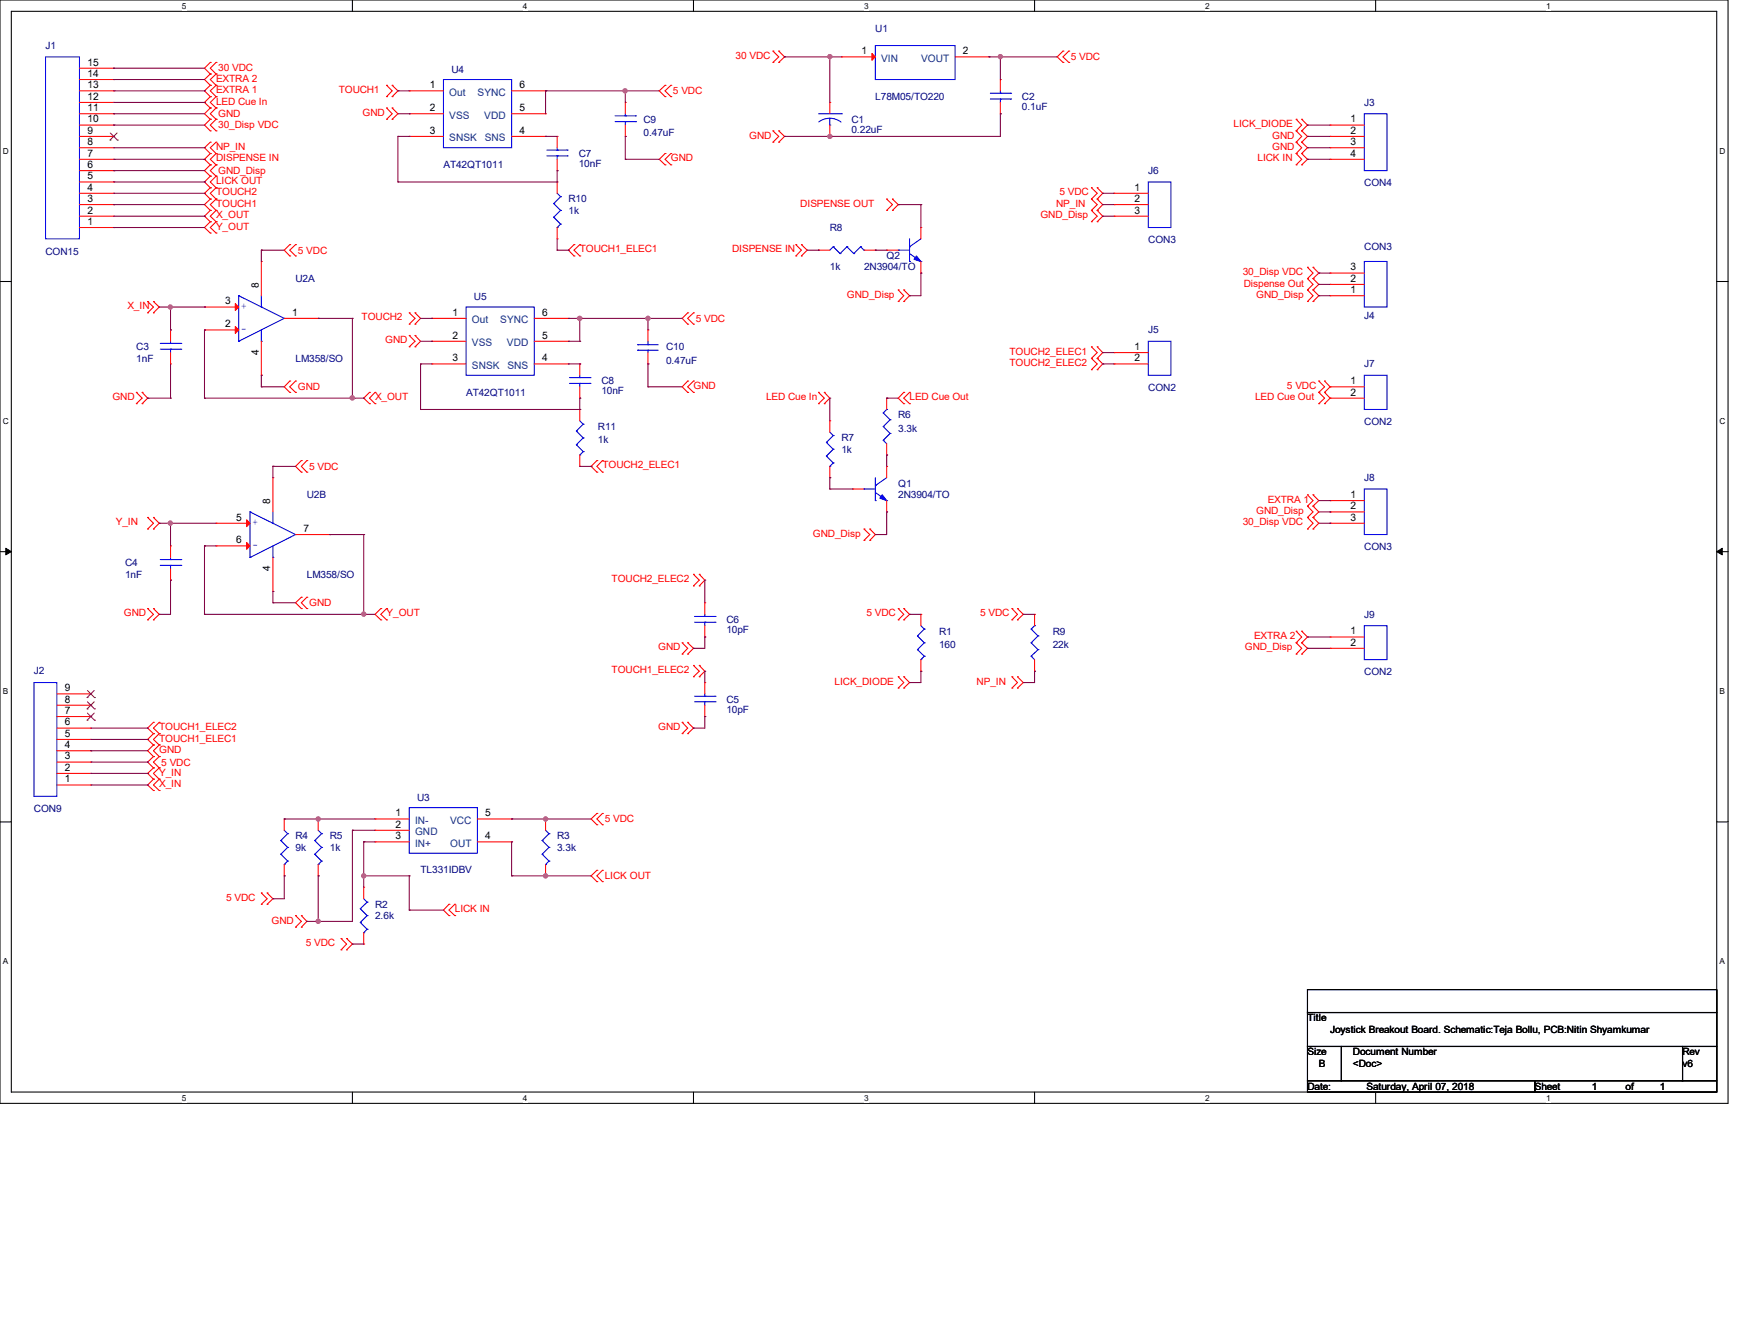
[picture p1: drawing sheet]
<svg xmlns="http://www.w3.org/2000/svg" width="279mm" height="216mm" viewBox="0 0 279 216" stroke-linecap="round" stroke-linejoin="round" font-family="sans-serif">
<path d="M0 0h278v177.4h-278zM1.8 1.8h274.3v173.8h-274.3z" fill="none" stroke="#000" stroke-width=".17"/>
<g fill="#fff">
<path d="M29.3 .2h.7v1.5h-.7z"/>
<path d="M29.3 175.8h.7v1.4h-.7z"/>
</g>
<path d="M56.7 0v1.8M56.7 175.6v1.8" fill="none" stroke="#000" stroke-width=".17"/>
<g fill="#fff">
<path d="M84.1 .2h.7v1.5h-.7z"/>
<path d="M84.1 175.8h.7v1.4h-.7z"/>
</g>
<path d="M111.5 0v1.8M111.5 175.6v1.8" fill="none" stroke="#000" stroke-width=".17"/>
<g fill="#fff">
<path d="M139 .2h.7v1.5h-.7z"/>
<path d="M139 175.8h.7v1.4h-.7z"/>
</g>
<path d="M166.4 0v1.8M166.4 175.6v1.8" fill="none" stroke="#000" stroke-width=".17"/>
<g fill="#fff">
<path d="M193.8 .2h.8v1.5h-.8z"/>
<path d="M193.8 175.8h.8v1.4h-.8z"/>
</g>
<path d="M221.3 0v1.8M221.3 175.6v1.8" fill="none" stroke="#000" stroke-width=".17"/>
<g fill="#fff">
<path d="M248.7 .2h.7v1.5h-.7z"/>
<path d="M248.7 175.8h.7v1.4h-.7z"/>
<path d="M.5 23.5h.9v1.5h-.9z"/>
<path d="M276.6 23.5h.9v1.5h-.9z"/>
<path d="M.5 67h.9v1.5h-.9z"/>
<path d="M276.6 67h.9v1.5h-.9z"/>
</g>
<path d="M0 45.3h1.8M276.1 45.3h1.9" fill="none" stroke="#000" stroke-width=".17"/>
<g fill="#fff">
<path d="M.5 110.4h.8v1.5h-.8z"/>
<path d="M276.6 110.4h.9v1.5h-.9z"/>
</g>
<path d="M0 88.7h1.8M276.1 88.7h1.9" fill="none" stroke="#000" stroke-width=".17"/>
<path d="M.9 88.1l.9 .6-.9 .5zM276.1 88.7l.9-.6v1.1z" fill="#000" stroke="#000" stroke-width=".16"/>
<g fill="#fff">
<path d="M.5 153.8h.8v1.5h-.8z"/>
<path d="M276.6 153.8h.9v1.5h-.9z"/>
</g>
<path d="M0 132.1h1.8M276.1 132.1h1.9M210.3 159.1h65.8v3.7h-65.8zM210.3 162.8h65.8v5.4h-65.8zM210.3 168.2h5.5v5.5h-5.5zM210.3 173.7h36.6v1.9h-36.6zM215.8 168.2h54.8v5.5h-54.8zM246.9 173.7h29.2v1.9h-29.2zM270.6 168.2h5.5v5.5h-5.5z" fill="none" stroke="#000" stroke-width=".17"/>
<g fill="none" stroke="#f00" stroke-width=".17">
<path d="M12.8 18.3h5.5M12.8 16.5h5.5M12.8 14.6h5.5M12.8 12.8h5.5M12.8 11h5.5M18.3 18.3h.1M18.3 16.5h.1M18.3 14.6h.1M18.3 12.8h.1M18.3 11h.1M33.8 10h.1M33.8 11.9h.1"/>
<path d="M33.8 19.2h.1M33.8 17.4h.1M33.8 15.5h.1M33.8 13.7h.1M33.8 10l-.9 1 .9 .9M33.8 19.2l-.9 .9 .9 .9M33.8 17.4l-.9 .9 .9 .9M33.8 15.5l-.9 1 .9 .9M33.8 13.7l-.9 .9 .9 .9M33.8 11.9l-.9 .9 .9 .9M34.8 11.9h.1M34.8 10h.1"/>
<path d="M34.8 19.2h.1M34.8 17.4h.1M34.8 15.5h.1M34.8 13.7h.1M34.8 10l-1 1 1 .9M34.8 19.2l-1 .9 1 .9M34.8 17.4l-1 .9 1 .9M34.8 15.5l-1 1 1 .9M34.8 13.7l-1 .9 1 .9M34.8 11.9l-1 .9 1 .9M62.2 17.4h.1M62.2 19.2h.1"/>
<path d="M62.2 13.7h.1M62.2 15.5h.1M62.2 17.4l.9 .9-.9 .9M62.2 13.7l.9 .9-.9 .9M63.1 19.2h.1M63.1 17.4h.1M63.1 15.5h.1M63.1 13.7h.1M63.1 17.4l.9 .9-.9 .9M63.1 13.7l.9 .9-.9 .9M65.8 14.6h.1M65.8 18.3h.1"/>
<path d="M65.8 18.3h5.5M65.8 14.6h5.5M82.3 18.3h5.5M82.3 14.6h5.5M87.8 18.3h.1M87.8 14.6h.1M100.6 16.5h.1M100.6 16.5v1.8M107 13.7h.1M107 15.5h.1M107 13.7l-1 .9 1 .9M107.9 15.5h.1"/>
<path d="M107.9 13.7h.1M107.9 13.7l-.9 .9 .9 .9M124.3 8.2h.1M124.3 10h.1M124.3 8.2l1 .9-1 .9M125.3 10h.1M125.3 8.2h.1M125.3 8.2l.9 .9-.9 .9M133.5 16.5h.1M133.5 16.5v1.8M135.3 9.1h.1M135.3 9.1h5.5"/>
<path d="M153.6 9.1h5.5M159.1 9.1h.1M160.9 12.8h.1M160.9 18.3h.1M160.9 12.8v1.8M160.9 16.5v1.8M171 8.2h.1M171 10h.1M171 8.2l-.9 .9 .9 .9M171.9 10h.1M171.9 8.2h.1M171.9 8.2l-.9 .9 .9 .9"/>
<path d="M208.5 19.2h.1M208.5 19.2l.9 .9-.9 .9M209.4 19.2h.1M209.4 19.2l.9 .9-.9 .9M12.8 20.1h5.5M12.8 21.9h5.5M12.8 23.7h5.5M12.8 25.6h5.5M12.8 36.6h5.5M12.8 34.8h5.5M12.8 32.9h5.5M12.8 31.1h5.5"/>
<path d="M12.8 29.3h5.5M12.8 27.4h5.5M18.3 36.6h.1M18.3 34.8h.1M18.3 32.9h.1M18.3 31.1h.1M18.3 29.3h.1M18.3 27.4h.1M18.3 25.6h.1M18.3 23.7h.1M18.3 21.9h.1M18.3 20.1h.1"/>
<path d="M33.8 21h.1M33.8 26.5h.1M33.8 28.3h.1M33.8 33.8h.1M33.8 35.6h.1M33.8 37.5h.1M33.8 32h.1M33.8 30.2h.1M33.8 22.9h.1M33.8 24.7h.1M33.8 26.5l-.9 .9 .9 .9M33.8 33.8l-.9 1 .9 .8"/>
<path d="M33.8 35.6l-.9 1 .9 .9M33.8 32l-.9 .9 .9 .9M33.8 30.2l-.9 .9 .9 .9M33.8 22.9l-.9 .8 .9 1M33.8 28.3l-.9 1 .9 .9M33.8 24.7l-.9 .9 .9 .9M34.8 21h.1M34.8 28.3h.1M34.8 26.5h.1M34.8 35.6h.1M34.8 33.8h.1M34.8 37.5h.1"/>
<path d="M34.8 32h.1M34.8 30.2h.1M34.8 24.7h.1M34.8 22.9h.1M34.8 26.5l-1 .9 1 .9M34.8 33.8l-1 1 1 .8M34.8 35.6l-1 1 1 .9M34.8 32l-1 .9 1 .9M34.8 30.2l-1 .9 1 .9M34.8 22.9l-1 .8 1 1M34.8 28.3l-1 1 1 .9M34.8 24.7l-1 .9 1 .9"/>
<path d="M46.6 39.3h.1M46.6 39.3l-.9 .9 .9 .9M47.5 39.3h.1M47.5 39.3l-.9 .9 .9 .9M65.8 21.9h.1M65.8 21.9h5.5M82.3 21.9h5.5M87.8 21.9h.1M89.6 29.3h.1M89.6 38.4h.1M89.6 21.9h.1M89.6 27.4h.1"/>
<path d="M89.6 21.9v1.8M89.6 25.6v1.8M89.6 29.3v1.8M89.6 36.6v1.8M92.3 39.3h.1M92.3 39.3l-.9 .9 .9 .9M93.3 39.3h.1M93.3 39.3l-1 .9 1 .9M100.6 21.9h.1M100.6 20.1v1.8M107 24.7h.1M107 26.5h.1"/>
<path d="M107 24.7l-1 .9 1 .9M107.9 26.5h.1M107.9 24.7h.1M107.9 24.7l-.9 .9 .9 .9M124.3 21h.1M124.3 22.9h.1M124.3 21l1 .9-1 1M125.3 22.9h.1M125.3 21h.1M125.3 21l.9 .9-.9 1M128 39.3h.1M128 39.3l.9 .9-.9 .9"/>
<path d="M128.9 39.3h.1M128.9 39.3l.9 .9-.9 .9M133.5 21.9h.1M133.5 20.1v1.8M142.6 32h.1M142.6 33.8h.1M142.6 32l1 .9-1 .9M143.6 33.8h.1M143.6 32h.1M143.6 32l.9 .9-.9 .9M148.1 36.6h.1M148.1 36.6v1.8"/>
<path d="M175.6 30.2h.1M175.6 32h.1M175.6 33.8h.1M175.6 35.6h.1M175.6 32l.9 .9-.9 .9M175.6 30.2l.9 .9-.9 .9M175.6 33.8l.9 1-.9 .8M176.5 32h.1M176.5 30.2h.1M176.5 33.8h.1M176.5 35.6h.1M176.5 30.2l.9 .9-.9 .9"/>
<path d="M176.5 32l.9 .9-.9 .9M176.5 33.8l.9 1-.9 .8M179.2 31.1h.1M179.2 32.9h.1M179.2 34.8h.1M179.2 34.8h5.5M179.2 32.9h5.5M179.2 31.1h5.5M208.5 21h.1M208.5 22.9h.1M208.5 24.7h.1M208.5 26.5h.1"/>
<path d="M208.5 21l.9 .9-.9 1M208.5 22.9l.9 .8-.9 1M208.5 24.7l.9 .9-.9 .9M209.4 21h.1M209.4 22.9h.1M209.4 24.7h.1M209.4 26.5h.1M209.4 21l.9 .9-.9 1M209.4 22.9l.9 .8-.9 1M209.4 24.7l.9 .9-.9 .9M214 20.1h.1M214 21.9h.1"/>
<path d="M214 23.7h.1M214 25.6h.1M214 20.1h5.5M214 21.9h5.5M214 23.7h5.5M214 25.6h5.5M23.7 48.5h.1M23.7 50.3h.1M23.7 48.5l1 .9-1 .9M24.7 50.3h.1M24.7 48.5h.1M24.7 48.5l.9 .9-.9 .9"/>
<path d="M27.4 53h.1M27.4 58.5h.1M27.4 53v1.9M27.4 56.7v1.8M32.9 49.4h.1M32.9 53h.1M32.9 49.4h5.5M32.9 53h5.5M42 42h.1M42 42v5.5M42 54.9v5.4M45.7 51.2h5.5"/>
<path d="M46.6 41.1h.1M47.5 41.1h.1M51.2 51.2h.1M65.8 53.9h.1M65.8 55.8h.1M65.8 50.3h.1M65.8 52.1h.1M65.8 53.9l1 1-1 .9M65.8 50.3l1 .9-1 .9M66.8 55.8h.1M66.8 53.9h.1M66.8 52.1h.1"/>
<path d="M66.8 50.3h.1M66.8 53.9l.8 1-.8 .9M66.8 50.3l.8 .9-.8 .9M69.5 51.2h.1M69.5 54.9h.1M69.5 58.5h.1M69.5 51.2h5.5M69.5 54.9h5.5M69.5 58.5h5.5M85.9 51.2h5.5M85.9 54.9h5.5M85.9 58.5h5.5"/>
<path d="M91.4 58.5h.1M91.4 54.9h.1M91.4 51.2h.1M92.3 41.1h.1M93.3 41.1h.1M93.3 58.5h.1M93.3 58.5v1.8M104.2 58.5h.1M104.2 53h.1M104.2 53v1.9M104.2 56.7v1.8M110.6 50.3h.1"/>
<path d="M110.6 52.1h.1M110.6 50.3l-.9 .9 .9 .9M111.5 52.1h.1M111.5 50.3h.1M111.5 50.3l-.9 .9 .9 .9M128 41.1h.1M128.9 41.1h.1M131.7 40.2h.1M131.7 40.2h1.8M139 40.2h1.8M140.8 40.2h.1M142.6 40.2h.1"/>
<path d="M142.6 40.2h1.9M144.5 46.6h.1M144.5 48.5h.1M144.5 46.6l.9 .9-.9 1M145.4 48.5h.1M145.4 46.6h.1M145.4 46.6l.9 .9-.9 1M148.1 43.9h.1M148.1 42v1.9M175.6 55.8h.1M175.6 57.6h.1M175.6 59.4h.1"/>
<path d="M175.6 57.6l.9 .9-.9 .9M175.6 55.8l.9 .9-.9 .9M176.5 57.6h.1M176.5 55.8h.1M176.5 59.4h.1M176.5 55.8l.9 .9-.9 .9M176.5 57.6l.9 .9-.9 .9M179.2 56.7h.1M179.2 58.5h.1M179.2 58.5h5.5M179.2 56.7h5.5M210.3 43h.1"/>
<path d="M210.3 44.8h.1M210.3 46.6h.1M210.3 48.5h.1M210.3 43l.9 .9-.9 .9M210.3 44.8l.9 .9-.9 .9M210.3 46.6l.9 .9-.9 1M211.2 44.8h.1M211.2 43h.1M211.2 46.6h.1M211.2 48.5h.1M211.2 43l.9 .9-.9 .9M211.2 44.8l.9 .9-.9 .9"/>
<path d="M211.2 46.6l.9 .9-.9 1M214 47.5h.1M214 45.7h.1M214 43.9h.1M214 47.5h5.5M214 45.7h5.5M214 43.9h5.5M21.9 63.1h.1M21.9 64.9h.1M21.9 63.1l1 .9-1 .9M22.9 64.9h.1M22.9 63.1h.1"/>
<path d="M22.9 63.1l.8 .9-.8 .9M42 60.3h.1M43.9 76.8h.1M43.9 76.8v5.5M46.6 61.3h.1M46.6 63.1h.1M46.6 61.3l-.9 .9 .9 .9M47.5 63.1h.1M47.5 61.3h.1M47.5 61.3l-.9 .9 .9 .9M48.5 74h.1M48.5 75.9h.1"/>
<path d="M48.5 74l-1 1 1 .9M49.4 75.9h.1M49.4 74h.1M49.4 74l-.9 1 .9 .9M59.4 63.1h.1M59.4 64.9h.1M59.4 63.1l-.9 .9 .9 .9M60.3 64.9h.1M60.3 63.1h.1M60.3 63.1l-.9 .9 .9 .9M93.3 64h.1M93.3 65.8h.1"/>
<path d="M93.3 75h.1M93.3 62.2v1.8M93.3 65.8v1.8M93.3 73.2v1.8M96 74h.1M96 75.9h.1M96 74l-.9 1 .9 .9M96.9 75.9h.1M96.9 74h.1M96.9 74l-.9 1 .9 .9M110.6 63.1h.1M110.6 61.3h.1"/>
<path d="M110.6 61.3l-.9 .9 .9 .9M111.5 61.3h.1M111.5 63.1h.1M111.5 61.3l-.9 .9 .9 .9M131.7 63.1h.1M131.7 64.9h.1M131.7 63.1l.9 .9-.9 .9M132.6 64.9h.1M132.6 63.1h.1M132.6 63.1l.9 .9-.9 .9M133.5 67.6h.1M133.5 76.8h.1"/>
<path d="M133.5 67.6v1.9M133.5 75v1.8M137.2 78.6h.1M137.2 78.6h1.8M142.6 73.2h.1M142.6 64h.1M142.6 75h.1M142.6 64v1.8M142.6 71.3v1.9M142.6 75v1.8M145.4 63.1h.1M145.4 64.9h.1"/>
<path d="M145.4 63.1l-.9 .9 .9 .9M146.3 64.9h.1M146.3 63.1h.1M146.3 63.1l-.9 .9 .9 .9M210.3 79.5h.1M210.3 79.5l.9 1-.9 .9M211.2 79.5h.1M211.2 79.5l.9 1-.9 .9M212.1 61.3h.1M212.1 63.1h.1M212.1 64.9h.1M212.1 61.3l1 .9-1 .9"/>
<path d="M212.1 63.1l1 .9-1 .9M213.1 63.1h.1M213.1 61.3h.1M213.1 64.9h.1M213.1 61.3l.9 .9M213.1 63.1l.9 .9M214 62.2h.1M214 64h.1M214 62.2l-.9 .9M214 64l-.9 .9M214 62.2h5.5M214 64h5.5"/>
<path d="M23.7 83.2h.1M23.7 85h.1M23.7 97.8h.1M23.7 99.7h.1M23.7 83.2l1 .9-1 .9M23.7 97.8l1 1-1 .9M24.7 85h.1M24.7 83.2h.1M24.7 99.7h.1M24.7 97.8h.1M24.7 83.2l.9 .9-.9 .9M24.7 97.8l.9 1-.9 .9"/>
<path d="M27.4 87.8h.1M27.4 93.3h.1M27.4 87.8v1.8M27.4 91.4v1.9M34.8 84.1h.1M34.8 87.8h.1M34.8 84.1h5.4M34.8 87.8h5.4M43.9 95.1h.1M43.9 89.6v5.5M47.5 85.9h5.5M48.5 96h.1"/>
<path d="M48.5 97.8h.1M48.5 96l-1 .9 1 .9M49.4 97.8h.1M49.4 96h.1M49.4 96l-.9 .9 .9 .9M53 85.9h.1M61.3 97.8h.1M61.3 99.7h.1M61.3 97.8l-1 1 1 .9M62.2 99.7h.1M62.2 97.8h.1M62.2 97.8l-.9 1 .9 .9"/>
<path d="M111.5 92.3h.1M111.5 94.2h.1M111.5 92.3l1 1-1 .9M112.5 94.2h.1M112.5 92.3h.1M112.5 92.3l.9 1-.9 .9M113.4 96.9h.1M113.4 96.9v1.9M139 85h.1M139 86.9h.1M139 85l.9 .9-.9 1M139.9 86.9h.1"/>
<path d="M139.9 85h.1M139.9 85l.9 .9-.9 1M142.6 82.3h.1M142.6 80.5v1.8M144.5 97.8h.1M144.5 99.7h.1M144.5 97.8l.9 1-.9 .9M145.4 99.7h.1M145.4 97.8h.1M145.4 97.8l.9 1-.9 .9M148.1 98.8h.1M148.1 98.8v1.8"/>
<path d="M162.8 97.8h.1M162.8 99.7h.1M162.8 97.8l.9 1-.9 .9M163.7 99.7h.1M163.7 97.8h.1M163.7 97.8l.9 1-.9 .9M166.4 98.8h.1M166.4 98.8v1.8M210.3 83.2h.1M210.3 85h.1M210.3 81.4h.1M210.3 83.2l.9 .9-.9 .9"/>
<path d="M210.3 81.4l.9 .9-.9 .9M211.2 85h.1M211.2 83.2h.1M211.2 81.4h.1M211.2 83.2l.9 .9-.9 .9M211.2 81.4l.9 .9-.9 .9M214 80.5h.1M214 82.3h.1M214 84.1h.1M214 80.5h5.5M214 82.3h5.5M214 84.1h5.5"/>
<path d="M9.1 118.9h5.5M9.1 117.1h5.5M9.1 115.2h5.5M9.1 113.4h5.5M9.1 111.5h5.5M14.6 118.9h.1M14.6 117.1h.1M14.6 115.2h.1M14.6 113.4h.1M14.6 111.5h.1M24.7 119.8h.1M24.7 117.9h.1"/>
<path d="M24.7 116.1h.1M24.7 119.8l-1 .9 1 .9M24.7 117.9l-1 1 1 .9M24.7 116.1l-1 1 1 .8M25.6 119.8h.1M25.6 117.9h.1M25.6 116.1h.1M25.6 119.8l-.9 .9 .9 .9M25.6 117.9l-.9 1 .9 .9M25.6 116.1l-.9 1 .9 .8M109.7 103.3h.1M109.7 105.2h.1"/>
<path d="M109.7 116.1h.1M109.7 117.9h.1M109.7 116.1l.9 1-.9 .8M109.7 103.3l.9 .9-.9 1M110.6 105.2h.1M110.6 103.3h.1M110.6 117.9h.1M110.6 116.1h.1M110.6 103.3l.9 .9-.9 1M110.6 116.1l.9 1-.9 .8M111.5 107h.1M111.5 108.8h.1"/>
<path d="M111.5 107l1 .9-1 .9M112.5 108.8h.1M112.5 107h.1M112.5 107l.9 .9-.9 .9M113.4 102.4h.1M113.4 109.7h.1M113.4 115.2h.1M113.4 100.6v1.8M113.4 109.7v1.8M113.4 113.4v1.8M144.5 108.8h.1M144.5 110.6h.1"/>
<path d="M144.5 108.8l.9 .9-.9 .9M145.4 110.6h.1M145.4 108.8h.1M145.4 108.8l.9 .9-.9 .9M148.1 107.9h.1M148.1 106v1.9M162.8 108.8h.1M162.8 110.6h.1M162.8 108.8l.9 .9-.9 .9M163.7 110.6h.1M163.7 108.8h.1M163.7 108.8l.9 .9-.9 .9"/>
<path d="M166.4 107.9h.1M166.4 106v1.9M208.5 101.5h.1M208.5 103.3h.1M208.5 105.2h.1M208.5 101.5l.9 .9-.9 .9M208.5 103.3l.9 .9-.9 1M209.4 103.3h.1M209.4 101.5h.1M209.4 105.2h.1M209.4 101.5l.9 .9-.9 .9M209.4 103.3l.9 .9-.9 1"/>
<path d="M214 102.4h.1M214 104.2h.1M214 102.4h5.5M214 104.2h5.5M9.1 126.2h5.5M9.1 124.3h5.5M9.1 122.5h5.5M9.1 120.7h5.5M14.6 126.2h.1M14.6 124.3h.1M14.6 122.5h.1M14.6 120.7h.1"/>
<path d="M24.7 125.3h.1M24.7 127.1h.1M24.7 123.4h.1M24.7 121.6h.1M24.7 125.3l-1 .9 1 .9M24.7 123.4l-1 .9 1 1M24.7 121.6l-1 .9 1 .9M25.6 127.1h.1M25.6 125.3h.1M25.6 123.4h.1M25.6 121.6h.1M25.6 125.3l-.9 .9 .9 .9"/>
<path d="M25.6 123.4l-.9 .9 .9 1M25.6 121.6l-.9 .9 .9 .9M45.7 131.7h.1M45.7 131.7v1.8M45.7 139v1.8M51.2 131.7h.1M51.2 131.7v1.8M51.2 139v1.8M60.3 131.7h.1M60.3 133.5h.1M60.3 135.3h.1M60.3 131.7h5.5"/>
<path d="M60.3 133.5h5.5M60.3 135.3h5.5M76.8 131.7h5.5M76.8 135.3h5.5M82.3 135.3h.1M82.3 131.7h.1M87.8 131.7h.1M87.8 131.7v1.8M87.8 139v1.8M96 130.8h.1M96 132.6h.1M96 139.9h.1"/>
<path d="M96 130.8l-.9 .9 .9 .9M96 139.9l-.9 .9 .9 .9M96.9 132.6h.1M96.9 130.8h.1M96.9 139.9h.1M96.9 130.8l-.9 .9 .9 .9M96.9 139.9l-.9 .9 .9 .9M42 143.6h.1M42 145.4h.1M42 143.6l1 .9-1 .9M43 145.4h.1M43 143.6h.1"/>
<path d="M43 143.6l.9 .9-.9 .9M45.7 140.8h.1M47.5 147.2h.1M47.5 149.1h.1M47.5 147.2l1 .9-1 1M48.5 149.1h.1M48.5 147.2h.1M48.5 147.2l.9 .9-.9 1M51.2 140.8h.1M54.9 150.9h.1M54.9 152.7h.1M54.9 150.9l.9 .9-.9 .9"/>
<path d="M55.8 152.7h.1M55.8 150.9h.1M55.8 150.9l.9 .9-.9 .9M58.5 142.6h.1M58.5 151.8h.1M58.5 142.6v1.9M58.5 149.9v1.9M72.2 145.4h.1M72.2 147.2h.1M72.2 145.4l-.9 .9 .9 .9M73.2 147.2h.1M73.2 145.4h.1"/>
<path d="M73.2 145.4l-1 .9 1 .9M87.8 140.8h.1M96 141.7h.1M96.9 141.7h.1"/>
</g>
<g fill="none" stroke="#00f" stroke-width=".17">
<path d="M7.3 9.1h5.5v29.3h-5.5zM71.3 12.8h11v10.9h-11zM98.9 19.6h3.3M98.9 18.6h3.3M100.6 18.6h.1M100.6 19.6h.1M100.6 18.3v.3M100.6 19.6v.5M102.2 19.6h.1M102.2 18.6h.1M131.7 18.3h3.6M133.5 19l.7 .1 1.1 .5"/>
<path d="M133.5 19l-.8 .1-1 .5M133.5 19v1.1M135.3 18.3h.1M140.8 7.3h12.8v5.5h-12.8zM159.3 15.9h3.3M159.3 15h3.3M160.9 15h.1M160.9 15.9h.1M160.9 14.6v.4M160.9 15.9v.6M162.6 15.9h.1M162.6 15h.1"/>
<path d="M219.5 18.3h3.6v9.1h-3.6zM88 25.1h3.2M88 24.1h3.2M89.1 32.7h.1M89.1 34.9h.1M89.1 32.7l1.1 1.1M89.1 34.9l1.1 1.1M89.6 36.6h.1M89.6 24.1h.1M89.6 25.1h.1M89.6 31.1l.6 .5M89.6 23.7v.4"/>
<path d="M89.6 25.1v.5M90.2 31.6h.1M90.2 33.8h.1M90.2 36h.1M90.2 31.6l-1.1 1.1M90.2 33.8l-1.1 1.1M90.2 36l-.6 .6M91.2 25.1h.1M91.2 24.1h.1M133.5 20.1h.1M134 39.7h.1M134 39.7l-.5 .5"/>
<path d="M134 39.7l1.1 1.1M136.2 39.7h.1M136.2 39.7l-1.1 1.1M136.2 39.7l1.1 1.1M138.4 39.7h.1M138.4 39.7l-1.1 1.1M138.4 39.7l.6 .5M146.3 39.7h.1M146.3 38.4v3.6M148.1 38.4l-1.8 1.3M184.7 29.3h3.6v7.3h-3.6zM25.8 56.1h3.3"/>
<path d="M25.8 55.2h3.3M27.4 55.2h.1M27.4 56.1h.1M27.4 54.9v.3M27.4 56.1v.6M29.1 56.1h.1M29.1 55.2h.1M38.4 54.9h.1M38.4 47.5h.1M38.4 47.5l7.3 3.7M38.4 47.5v7.4M42 49.4h.1"/>
<path d="M42 54.9h.1M42 47.5v1.9M42 53v1.9M45.7 51.2h.1M45.7 51.2l-7.3 3.7M75 49.4h10.9v10.9h-10.9zM102.6 55.4h.1M102.6 56.3h.1M102.6 55.4h3.3M102.6 56.3h3.3M104.2 56.3h.1M104.2 55.4h.1"/>
<path d="M104.2 54.9v.5M104.2 56.3v.4M135.1 40.8h.1M137.3 40.8h.1M139 40.2h.1M144.5 40.2h.1M144.5 40.2h1.8M146.3 42h.1M146.3 40.8l1.8 1.2M148.1 42h.1M184.7 54.9h3.6v5.4h-3.6zM219.5 42h3.6v7.4h-3.6z"/>
<path d="M91.6 61.6h3.3M91.6 60.7h3.3M92.7 69.3h.1M92.7 71.5h.1M92.7 69.3l1.1 1.1M92.7 71.5l1.1 1.1M93.3 60.7h.1M93.3 61.6h.1M93.3 73.2h.1M93.3 60.3v.4M93.3 61.6v.6M93.3 67.6l.5 .6"/>
<path d="M93.8 68.2h.1M93.8 70.4h.1M93.8 72.6h.1M93.8 68.2l-1.1 1.1M93.8 70.4l-1.1 1.1M93.8 72.6l-.5 .6M94.9 61.6h.1M94.9 60.7h.1M132.9 71.1h.1M132.9 73.3h.1M132.9 71.1l1.1 1.1M132.9 73.3l1.1 1.1"/>
<path d="M133.5 75h.1M133.5 69.5l.5 .5M134 70h.1M134 72.2h.1M134 74.4h.1M134 74.4l-.5 .6M134 70l-1.1 1.1M134 72.2l-1.1 1.1M139 78.6h.1M139 78.6h1.8M140.8 78.1h.1M140.8 79.2l1.8 1.3"/>
<path d="M140.8 76.8v3.7M142.1 70.8h.1M142.1 68.6h.1M142.1 66.4h.1M142.1 70.8l.5 .5M142.1 68.6l1.1 1.1M142.1 66.4l1.1 1.1M142.6 65.8h.1M142.6 65.8l-.5 .6M142.6 76.8l-1.8 1.3M143.2 69.7h.1M143.2 67.5h.1"/>
<path d="M143.2 69.7l-1.1 1.1M143.2 67.5l-1.1 1.1M219.5 78.6h3.6v7.3h-3.6zM219.5 60.3h3.6v5.5h-3.6zM25.8 90.9h3.3M25.8 90h3.3M27.4 90h.1M27.4 90.9h.1M27.4 89.6v.4M27.4 90.9v.5M29.1 90.9h.1M29.1 90h.1"/>
<path d="M40.2 89.6h.1M40.2 82.3h.1M40.2 82.3l7.3 3.6M40.2 82.3v7.3M43.9 84.1h.1M43.9 89.6h.1M43.9 82.3v1.8M43.9 87.8v1.8M47.5 85.9h.1M47.5 85.9l-7.3 3.7M111.7 99.1h3.3M113.4 99.1h.1"/>
<path d="M113.4 98.8v.3M115 99.1h.1M140.8 80.5h.1M142.6 80.5h.1M5.5 109.7h3.6v18.3h-3.6zM111.7 100h3.3M111.7 112.8h3.3M111.7 111.9h3.3M113.4 100h.1M113.4 111.9h.1M113.4 112.8h.1M113.4 100v.6"/>
<path d="M113.4 111.5v.4M113.4 112.8v.6M115 100h.1M115 112.8h.1M115 111.9h.1M147.6 102.2h.1M147.6 104.4h.1M147.6 102.2l1.1 1.1M147.6 104.4l1.1 1.1M148.1 106h.1M148.1 100.6l.6 .5M148.7 101.1h.1"/>
<path d="M148.7 103.3h.1M148.7 105.5h.1M148.7 101.1l-1.1 1.1M148.7 103.3l-1.1 1.1M148.7 105.5l-.6 .5M165.9 105.5h.1M165.9 103.3h.1M165.9 101.1h.1M165.9 105.5l.5 .5M165.9 103.3l1.1 1.1M165.9 101.1l1.1 1.1M166.4 100.6h.1"/>
<path d="M166.4 100.6l-.5 .5M167 104.4h.1M167 102.2h.1M167 104.4l-1.1 1.1M167 102.2l-1.1 1.1M219.5 100.6h3.6v5.4h-3.6zM45.2 135.1h.1M45.2 137.3h.1M45.2 135.1l1.1 1.1M45.2 137.3l1.1 1.1M45.7 139h.1M45.7 133.5l.6 .5"/>
<path d="M46.3 134h.1M46.3 136.2h.1M46.3 138.4h.1M46.3 134l-1.1 1.1M46.3 136.2l-1.1 1.1M46.3 138.4l-.6 .6M50.6 135.1h.1M50.6 137.3h.1M50.6 135.1l1.1 1.1M50.6 137.3l1.1 1.1M51.2 139h.1M51.2 133.5l.5 .5"/>
<path d="M51.7 134h.1M51.7 136.2h.1M51.7 138.4h.1M51.7 134l-1.1 1.1M51.7 136.2l-1.1 1.1M51.7 138.4l-.5 .6M65.8 129.8h11v7.4h-11zM87.2 135.1h.1M87.2 137.3h.1M87.2 135.1l1.1 1.1M87.2 137.3l1.1 1.1M87.8 139h.1"/>
<path d="M87.8 133.5l.5 .5M88.3 134h.1M88.3 136.2h.1M88.3 138.4h.1M88.3 134l-1.1 1.1M88.3 136.2l-1.1 1.1M88.3 138.4l-.5 .6M58 146.1h.1M58 148.3h.1M58 146.1l1.1 1.1M58 148.3l1.1 1.1M58.5 149.9h.1"/>
<path d="M58.5 144.5l.6 .5M59.1 145h.1M59.1 147.2h.1M59.1 149.4h.1M59.1 145l-1.1 1.1M59.1 147.2l-1.1 1.1M59.1 149.4l-.6 .5"/>
</g>
<g fill="#f00" stroke="#f00" stroke-width=".17">
<path d="M39.7 83.6l.5 .5-.5 .6z"/>
<path d="M39.7 87.2l.5 .6-.5 .5z"/>
<path d="M37.8 48.8l.6 .6-.6 .5z"/>
<path d="M37.8 52.5l.6 .5-.6 .6z"/>
<path d="M140.3 8.6l.5 .5-.5 .6z"/>
</g>
<g fill="#00f" stroke="#00f" stroke-width=".17">
<path d="M147.4 41.1l.7 .9-1.1-.3z"/>
<path d="M141.9 79.5l.7 1-1.1-.4z"/>
</g>
<g fill="none" stroke="#804000" stroke-width=".16">
<path d="M17.7 22.5h.1M17.7 21.4l1.2 1.1M18.8 21.4l-1.1 1.1M18.9 22.5h.1M14 115.8h.1M14 114h.1M14 112.1h.1M14.1 114.6l1.1 1.2M14.1 112.8l1.1 1.2M14.1 111l1.1 1.1M15.2 114.6l-1.2 1.2M15.2 112.8l-1.2 1.2"/>
<path d="M15.2 111l-1.2 1.1M15.2 115.8h.1M15.2 114h.1M15.2 112.1h.1"/>
</g>
<g fill="none" stroke="#800040" stroke-width=".17">
<path d="M18.3 11h.1M18.3 18.3h.1M18.3 12.8h.1M18.3 11h14.6M18.3 18.3h14.6M18.3 12.8h14.6M18.3 16.5h14.6M18.3 14.6h14.6M32.9 16.5h.1M32.9 14.6h.1M64 14.6h.1M64 18.3h1.8"/>
<path d="M64 14.6h1.8M65.8 18.3h.1M87.8 14.6h.1M87.8 14.6v3.7M87.8 14.6h18.2M100.6 14.6h.1M100.6 14.6v1.9M126.2 9.1h.1M126.2 9.1h9.1M133.5 9.1h.1M133.5 9.1v7.4M159.1 9.1h.1"/>
<path d="M159.1 9.1h11M160.9 9.1h.1M160.9 18.3h.1M160.9 18.3v3.6h-34.7M160.9 9.1v3.7M18.3 20.1h.1M18.3 27.4h.1M18.3 36.6h.1M18.3 32.9h.1M18.3 20.1h14.6M18.3 27.4h14.6M18.3 23.7h14.6"/>
<path d="M18.3 25.6h14.6M18.3 32.9h14.6M18.3 29.3h14.6M18.3 31.1h14.6M18.3 34.8h14.6M18.3 36.6h14.6M32.9 34.8h.1M32.9 31.1h.1M32.9 23.7h.1M32.9 29.3h.1M32.9 25.6h.1M64 21.9h.1"/>
<path d="M64 29.3h.1M64 21.9h1.8M64 21.9v7.4M65.8 21.9h.1M87.8 21.9h.1M87.8 21.9h1.8M89.6 27.4h.1M89.6 27.4v1.9h-25.6M89.6 38.4v1.8M100.6 21.9h.1M100.6 25.6h.1M100.6 25.6h5.4"/>
<path d="M100.6 21.9v3.7M126.2 21.9h.1M133.5 21.9h.1M144.5 32.9h.1M144.5 32.9h3.6M148.1 32.9h.1M148.1 32.9v3.7M177.4 31.1h.1M177.4 32.9h.1M177.4 34.8h.1M177.4 32.9h1.8M177.4 31.1h1.8"/>
<path d="M177.4 34.8h1.8M210.3 20.1h.1M210.3 21.9h.1M210.3 23.7h.1M210.3 25.6h.1M210.3 20.1h3.7M210.3 21.9h3.7M210.3 23.7h3.7M210.3 25.6h3.7M25.6 49.4h7.3M27.4 49.4h.1M27.4 53h.1"/>
<path d="M27.4 49.4v3.6M27.4 58.5v5.5M32.9 53h.1M32.9 49.4h.1M32.9 53v11M42 40.2h.1M42 40.2v1.8M42 40.2h3.7M51.2 51.2h.1M51.2 51.2h5.5M56.7 51.2h.1M56.7 51.2v12.8"/>
<path d="M67.6 58.5h.1M67.6 51.2h1.9M67.6 54.9h1.9M67.6 58.5h1.9M67.6 58.5v7.3M69.5 54.9h.1M69.5 51.2h.1M89.6 40.2h.1M89.6 40.2h1.8M91.4 40.2h.1M91.4 51.2h18.3M91.4 54.9h1.9"/>
<path d="M91.4 58.5h1.9M93.3 51.2h.1M93.3 54.9h.1M93.3 58.5h.1M93.3 51.2v3.7M104.2 51.2h.1M104.2 58.5h.1M104.2 51.2v1.8M104.2 58.5v3.7M129.8 40.2h1.9M131.7 40.2h.1M140.8 40.2h.1"/>
<path d="M140.8 40.2h1.8M146.3 47.5h.1M148.1 43.9h.1M148.1 43.9v3.6h-1.8M177.4 56.7h.1M177.4 58.5h.1M177.4 58.5h1.8M177.4 56.7h1.8M212.1 43.9h.1M212.1 45.7h.1M212.1 47.5h.1M212.1 43.9h1.9"/>
<path d="M212.1 45.7h1.9M212.1 47.5h1.9M23.7 64h.1M23.7 64h3.7M27.4 64h.1M32.9 64h.1M32.9 64h25.6M42 60.3h.1M42 62.2h.1M42 60.3v1.9M42 62.2h3.7M43.9 75h.1"/>
<path d="M43.9 75h3.6M43.9 75v1.8M58.5 64h.1M67.6 65.8h.1M67.6 65.8h25.7M93.3 65.8h.1M93.3 64h.1M93.3 75h1.8M93.3 64v1.8M95.1 75h.1M104.2 62.2h.1M104.2 62.2h5.5"/>
<path d="M133.5 76.8h.1M133.5 78.6h.1M133.5 64h.1M133.5 64v3.6M133.5 76.8v1.8M133.5 78.6h3.7M142.6 73.2h.1M142.6 64h.1M142.6 64h1.9M142.6 73.2v1.8M25.6 84.1h.1M25.6 98.8h.1"/>
<path d="M25.6 84.1h9.2M27.4 84.1h.1M27.4 93.3h.1M27.4 93.3v5.5h-1.8M27.4 84.1v3.7M32.9 87.8h.1M32.9 98.8h.1M32.9 87.8v11M32.9 87.8h1.9M32.9 98.8h27.4M43.9 96.9h.1M43.9 95.1h.1"/>
<path d="M43.9 95.1v1.8M43.9 96.9h3.6M53 85.9h.1M53 85.9h5.5M58.5 85.9h.1M58.5 98.8h.1M58.5 85.9v12.9M113.4 93.3h.1M113.4 93.3v3.6M140.8 85.9h.1M142.6 82.3h.1M142.6 82.3v3.6h-1.8"/>
<path d="M146.3 98.8h.1M146.3 98.8h1.8M164.6 98.8h.1M164.6 98.8h1.8M212.1 84.1h1.9M212.1 82.3h1.9M212.1 80.5h1.9M214 84.1h.1M214 82.3h.1M214 80.5h.1M14.6 117.1h9.1M14.6 118.9h9.1"/>
<path d="M23.7 118.9h.1M23.7 117.1h.1M111.5 104.2h.1M111.5 117.1h.1M113.4 102.4h.1M113.4 107.9h.1M113.4 115.2h.1M113.4 102.4v1.8h-1.9M113.4 107.9v1.8M113.4 115.2v1.9h-1.9M146.3 109.7h.1M148.1 107.9h.1"/>
<path d="M148.1 107.9v1.8h-1.8M164.6 109.7h.1M166.4 107.9h.1M166.4 107.9v1.8h-1.8M210.3 102.4h.1M210.3 104.2h.1M210.3 102.4h3.7M210.3 104.2h3.7M14.6 120.7h.1M14.6 126.2h9.1M14.6 124.3h9.1M14.6 122.5h9.1"/>
<path d="M14.6 120.7h9.1M23.7 126.2h.1M23.7 124.3h.1M23.7 122.5h.1M45.7 131.7h.1M45.7 131.7h14.6M51.2 131.7h.1M56.7 133.5h.1M56.7 133.5v14.6h-7.3M56.7 133.5h3.6M58.5 135.3h.1M58.5 135.3v7.3"/>
<path d="M58.5 135.3h1.8M82.3 131.7h.1M82.3 135.3h.1M82.3 131.7h12.8M82.3 135.3v5.5M87.8 131.7h.1M43.9 144.5h.1M45.7 140.8h.1M45.7 140.8v3.7h-1.8M49.4 148.1h.1M51.2 140.8h.1M51.2 148.1h.1"/>
<path d="M51.2 140.8v7.3M56.7 151.8h.1M56.7 151.8h1.8M58.5 140.8h.1M58.5 140.8h7.3M65.8 140.8h.1M65.8 146.3h.1M65.8 140.8v5.5M65.8 146.3h5.5M82.3 140.8h.1M82.3 140.8h12.8M87.8 140.8h.1"/>
</g>
<g fill="#f0f" stroke="#f0f" stroke-width=".17">
<circle cx="133.5" cy="9.1" r=".34"/>
<circle cx="133.5" cy="21.9" r=".34"/>
<circle cx="160.9" cy="9.1" r=".34"/>
<circle cx="56.7" cy="64" r=".35"/>
<circle cx="58.5" cy="98.7" r=".34"/>
<circle cx="27.4" cy="49.4" r=".34"/>
<circle cx="27.4" cy="84.1" r=".34"/>
<circle cx="51.2" cy="148.1" r=".34"/>
<circle cx="87.8" cy="131.7" r=".34"/>
<circle cx="87.8" cy="140.8" r=".34"/>
<circle cx="51.2" cy="131.7" r=".34"/>
<circle cx="58.5" cy="140.8" r=".34"/>
<circle cx="93.2" cy="51.2" r=".35"/>
<circle cx="104.2" cy="51.2" r=".34"/>
<circle cx="100.5" cy="14.6" r=".34"/>
</g>
<g font-size="1.7">
<text x="14.1" y="10.5">15</text>
<text x="138.6" y="8.7">1</text>
<text x="154.9" y="8.7">2</text>
<text x="14.1" y="17.9">11</text>
<text x="14.1" y="16">12</text>
<text x="14.1" y="14.2">13</text>
<text x="14.1" y="12.4">14</text>
<text x="69.1" y="14.2">1</text>
<text x="69.1" y="17.9">2</text>
<text x="83.6" y="17.9">5</text>
<text x="83.6" y="14.2">6</text>
<text x="14.1" y="23.3">8</text>
<text x="14.1" y="21.5">9</text>
<text x="14.1" y="19.7">10</text>
<text x="69.1" y="21.5">3</text>
<text x="83.6" y="21.5">4</text>
<text x="217.3" y="19.7">1</text>
<text x="217.3" y="21.5">2</text>
<text x="217.3" y="23.3">3</text>
<text x="14.1" y="28.8">5</text>
<text x="14.1" y="27">6</text>
<text x="14.1" y="25.2">7</text>
<text x="217.3" y="25.2">4</text>
<text x="14.1" y="34.3">2</text>
<text x="14.1" y="32.5">3</text>
<text x="14.1" y="30.6">4</text>
<text x="182.5" y="30.6">1</text>
<text x="182.5" y="32.5">2</text>
<text x="182.5" y="34.3">3</text>
<text x="14.1" y="36.2">1</text>
<text x="41.6" y="46.3" transform="rotate(-90 41.6 46.3)">8</text>
<text x="217.3" y="47.1">1</text>
<text x="217.3" y="45.3">2</text>
<text x="217.3" y="43.5">3</text>
<text x="36.2" y="48.9">3</text>
<text x="36.2" y="52.6">2</text>
<text x="47" y="50.8">1</text>
<text x="72.8" y="50.8">1</text>
<text x="87.2" y="50.8">6</text>
<text x="41.6" y="57" transform="rotate(-90 41.6 57)">4</text>
<text x="72.8" y="54.4">2</text>
<text x="72.8" y="58.1">3</text>
<text x="87.2" y="58.1">4</text>
<text x="87.2" y="54.4">5</text>
<text x="182.5" y="56.3">1</text>
<text x="182.5" y="58.1">2</text>
<text x="217.3" y="61.8">1</text>
<text x="217.3" y="63.6">2</text>
<text x="38" y="83.7">5</text>
<text x="43.5" y="81" transform="rotate(-90 43.5 81)">8</text>
<text x="217.3" y="80.1">1</text>
<text x="217.3" y="81.9">2</text>
<text x="217.3" y="83.7">3</text>
<text x="38" y="87.3">6</text>
<text x="48.8" y="85.5">7</text>
<text x="43.5" y="91.8" transform="rotate(-90 43.5 91.8)">4</text>
<text x="217.3" y="102">1</text>
<text x="217.3" y="103.8">2</text>
<text x="10.4" y="112.9">8</text>
<text x="10.4" y="111.1">9</text>
<text x="10.4" y="118.4">5</text>
<text x="10.4" y="116.6">6</text>
<text x="10.4" y="114.8">7</text>
<text x="10.4" y="125.8">1</text>
<text x="10.4" y="123.9">2</text>
<text x="10.4" y="122.1">3</text>
<text x="10.4" y="120.3">4</text>
<text x="63.6" y="131.2">1</text>
<text x="78.1" y="131.2">5</text>
<text x="63.6" y="133.1">2</text>
<text x="63.6" y="134.9">3</text>
<text x="78.1" y="134.9">4</text>
</g>
<g font-size="1.7" fill="#004080">
<text x="141.7" y="9.9">VIN</text>
<text x="148.2" y="9.9">VOUT</text>
<text x="72.3" y="15.4">Out</text>
<text x="76.8" y="15.4">SYNC</text>
<text x="72.3" y="19.1">VSS</text>
<text x="72.3" y="22.7">SNSK</text>
<text x="77.9" y="19.1">VDD</text>
<text x="78" y="22.7">SNS</text>
<text x="75.9" y="51.9">Out</text>
<text x="80.5" y="51.9">SYNC</text>
<text x="75.9" y="55.6">VSS</text>
<text x="75.9" y="59.3">SNSK</text>
<text x="81.5" y="55.6">VDD</text>
<text x="81.6" y="59.3">SNS</text>
<text x="66.8" y="132.4">IN-</text>
<text x="66.8" y="134.2">GND</text>
<text x="66.8" y="136.1">IN+</text>
<text x="72.4" y="132.4">VCC</text>
<text x="72.4" y="136.1">OUT</text>
</g>
<g font-size="1.6" fill="#000080">
<text x="140.8" y="5.1">U1</text>
<text x="7.3" y="7.8">J1</text>
<text x="72.6" y="11.7">U4</text>
<text x="140.8" y="16">L78M05/TO220</text>
<text x="164.4" y="16">C2</text>
<text x="164.4" y="17.7">0.1uF</text>
<text x="219.5" y="17">J3</text>
<text x="103.5" y="19.7">C9</text>
<text x="103.5" y="21.9">0.47uF</text>
<text x="136.9" y="19.7">C1</text>
<text x="136.9" y="21.4">0.22uF</text>
<text x="71.3" y="27.1">AT42QT1011</text>
<text x="93.1" y="25.2">C7</text>
<text x="93.1" y="26.8">10nF</text>
<text x="184.7" y="27.9">J6</text>
<text x="219.5" y="30">CON4</text>
<text x="91.4" y="32.5">R10</text>
<text x="91.4" y="34.3">1k</text>
<text x="7.3" y="40.9">CON15</text>
<text x="133.5" y="37.1">R8</text>
<text x="142.6" y="41.7">Q2</text>
<text x="184.7" y="39.1">CON3</text>
<text x="219.5" y="40.2">CON3</text>
<text x="47.5" y="45.3">U2A</text>
<text x="133.5" y="43.5">1k</text>
<text x="139" y="43.5">2N3904/TO</text>
<text x="76.2" y="48.3">U5</text>
<text x="184.7" y="53.6">J5</text>
<text x="219.5" y="51.4">J4</text>
<text x="21.9" y="56.3">C3</text>
<text x="21.9" y="58.1">1nF</text>
<text x="47.5" y="58.1">LM358/SO</text>
<text x="107.1" y="56.3">C10</text>
<text x="107.1" y="58.5">0.47uF</text>
<text x="219.5" y="59.1">J7</text>
<text x="75" y="63.6">AT42QT1011</text>
<text x="96.7" y="61.8">C8</text>
<text x="96.7" y="63.4">10nF</text>
<text x="184.7" y="62.9">CON2</text>
<text x="96.2" y="69.1">R11</text>
<text x="96.2" y="71.3">1k</text>
<text x="135.3" y="70.9">R7</text>
<text x="144.5" y="67.3">R6</text>
<text x="144.5" y="69.5">3.3k</text>
<text x="219.5" y="68.4">CON2</text>
<text x="135.3" y="72.8">1k</text>
<text x="219.5" y="77.3">J8</text>
<text x="49.4" y="80.1">U2B</text>
<text x="144.5" y="78.2">Q1</text>
<text x="144.5" y="80.1">2N3904/TO</text>
<text x="219.5" y="88.5">CON3</text>
<text x="20.1" y="91.1">C4</text>
<text x="20.1" y="92.9">1nF</text>
<text x="49.4" y="92.9">LM358/SO</text>
<text x="116.8" y="100.2">C6</text>
<text x="116.8" y="101.8">10pF</text>
<text x="219.5" y="99.3">J9</text>
<text x="151" y="102">R1</text>
<text x="151" y="104.2">160</text>
<text x="169.3" y="102">R9</text>
<text x="169.3" y="104.2">22k</text>
<text x="5.5" y="108.4">J2</text>
<text x="116.8" y="113">C5</text>
<text x="219.5" y="108.6">CON2</text>
<text x="116.8" y="114.6">10pF</text>
<text x="5.5" y="130.6">CON9</text>
<text x="67.1" y="128.7">U3</text>
<text x="47.5" y="134.9">R4</text>
<text x="47.5" y="136.8">9k</text>
<text x="53" y="134.9">R5</text>
<text x="53" y="136.8">1k</text>
<text x="89.6" y="134.9">R3</text>
<text x="89.6" y="136.8">3.3k</text>
<text x="67.6" y="140.4">TL331IDBV</text>
<text x="60.3" y="145.9">R2</text>
<text x="60.3" y="147.7">2.6k</text>
</g>
<g font-size="1.6" fill="#f00">
<text x="35.1" y="11.5">30 VDC</text>
<text x="118.3" y="9.5">30 VDC</text>
<text x="172.3" y="9.7">5 VDC</text>
<text x="34.8" y="16.8">LED Cue In</text>
<text x="34.8" y="14.9">EXTRA 1</text>
<text x="34.8" y="13.1">EXTRA 2</text>
<text x="54.5" y="14.9">TOUCH1</text>
<text x="108.2" y="15.2">5 VDC</text>
<text x="35.1" y="20.6">30_Disp VDC</text>
<text x="35.1" y="18.8">GND</text>
<text x="58.3" y="18.6">GND</text>
<text x="120.5" y="22.3">GND</text>
<text x="198.4" y="20.4">LICK_DIODE</text>
<text x="204.6" y="22.3">GND</text>
<text x="34.8" y="24.1">NP_IN</text>
<text x="34.8" y="29.6">LICK OUT</text>
<text x="34.8" y="26">DISPENSE IN</text>
<text x="35.1" y="27.9">GND_Disp</text>
<text x="107.9" y="26">GND</text>
<text x="202.3" y="26">LICK IN</text>
<text x="204.6" y="24.1">GND</text>
<text x="34.8" y="35.1">X_OUT</text>
<text x="34.8" y="33.2">TOUCH1</text>
<text x="34.8" y="31.4">TOUCH2</text>
<text x="128.7" y="33.2">DISPENSE OUT</text>
<text x="167.3" y="35.1">GND_Disp</text>
<text x="169.9" y="33.2">NP_IN</text>
<text x="170.4" y="31.4">5 VDC</text>
<text x="34.8" y="36.9">Y_OUT</text>
<text x="47.9" y="40.8">5 VDC</text>
<text x="93.3" y="40.6">TOUCH1_ELEC1</text>
<text x="117.8" y="40.6">DISPENSE IN</text>
<text x="136.2" y="47.9">GND_Disp</text>
<text x="199.9" y="44.2">30_Disp VDC</text>
<text x="200.1" y="46.1">Dispense Out</text>
<text x="202.1" y="47.9">GND_Disp</text>
<text x="20.5" y="49.7">X_IN</text>
<text x="58.2" y="51.5">TOUCH2</text>
<text x="111.9" y="51.7">5 VDC</text>
<text x="62" y="55.2">GND</text>
<text x="162.4" y="57">TOUCH2_ELEC1</text>
<text x="162.4" y="58.8">TOUCH2_ELEC2</text>
<text x="18.1" y="64.3">GND</text>
<text x="47.9" y="62.7">GND</text>
<text x="60.3" y="64.3">X_OUT</text>
<text x="111.5" y="62.5">GND</text>
<text x="123.2" y="64.3">LED Cue In</text>
<text x="146.3" y="64.3">LED Cue Out</text>
<text x="201.9" y="64.3">LED Cue Out</text>
<text x="207" y="62.5">5 VDC</text>
<text x="49.7" y="75.5">5 VDC</text>
<text x="96.9" y="75.3">TOUCH2_ELEC1</text>
<text x="202.1" y="82.6">GND_Disp</text>
<text x="203.9" y="80.8">EXTRA 1</text>
<text x="18.6" y="84.5">Y_IN</text>
<text x="130.8" y="86.3">GND_Disp</text>
<text x="199.9" y="84.5">30_Disp VDC</text>
<text x="98.4" y="93.6">TOUCH2_ELEC2</text>
<text x="19.9" y="99.1">GND</text>
<text x="49.7" y="97.5">GND</text>
<text x="62.2" y="99.1">Y_OUT</text>
<text x="139.4" y="99.1">5 VDC</text>
<text x="157.6" y="99.1">5 VDC</text>
<text x="105.9" y="104.6">GND</text>
<text x="200.2" y="104.6">GND_Disp</text>
<text x="201.7" y="102.7">EXTRA 2</text>
<text x="98.4" y="108.2">TOUCH1_ELEC2</text>
<text x="134.2" y="110.1">LICK_DIODE</text>
<text x="157.1" y="110.1">NP_IN</text>
<text x="25.6" y="119.2">TOUCH1_ELEC1</text>
<text x="25.6" y="117.4">TOUCH1_ELEC2</text>
<text x="105.9" y="117.4">GND</text>
<text x="25.6" y="124.7">Y_IN</text>
<text x="25.6" y="121">GND</text>
<text x="25.9" y="123.1">5 VDC</text>
<text x="25.6" y="126.5">X_IN</text>
<text x="97.3" y="132.2">5 VDC</text>
<text x="97.3" y="141.4">LICK OUT</text>
<text x="36.4" y="144.8">5 VDC</text>
<text x="43.7" y="148.5">GND</text>
<text x="73.2" y="146.6">LICK IN</text>
<text x="49.2" y="152.1">5 VDC</text>
</g>
<g font-size="1.6" fill="#00f">
<text x="38.8" y="53.4">-</text>
<text x="38.8" y="49.7">+</text>
<text x="40.6" y="88.1">-</text>
<text x="40.6" y="84.5">+</text>
</g>
<g font-size="1.6">
<text x="210.3" y="164.2">Title</text>
<text x="213.9" y="166">Joystick Breakout Board. Schematic:Teja Bollu, PCB:Nitin Shyamkumar</text>
<text x="210.3" y="169.7">Size</text>
<text x="212.1" y="171.5">B</text>
<text x="217.6" y="169.7">Document Number</text>
<text x="217.6" y="171.5">&lt;Doc&gt;</text>
<text x="270.6" y="169.7">Rev</text>
<text x="270.6" y="171.5">v6</text>
<text x="210.3" y="175.2">Date:</text>
<text x="219.8" y="175.2">Saturday, April 07, 2018</text>
<text x="246.9" y="175.2">Sheet</text>
<text x="256" y="175.2">1</text>
<text x="261.5" y="175.2">of</text>
<text x="267" y="175.2">1</text>
</g>
<g font-size="1.3">
<text x="29.3" y="1.4">5</text>
<text x="84.1" y="1.4">4</text>
<text x="139" y="1.4">3</text>
<text x="193.8" y="1.4">2</text>
<text x="248.7" y="1.4">1</text>
<text x=".5" y="24.7">D</text>
<text x="276.6" y="24.7">D</text>
<text x=".5" y="68.2">C</text>
<text x="276.6" y="68.2">C</text>
<text x=".5" y="111.6">B</text>
<text x="276.6" y="111.6">B</text>
<text x=".5" y="155">A</text>
<text x="276.6" y="155">A</text>
<text x="29.3" y="177">5</text>
<text x="84.1" y="177">4</text>
<text x="139" y="177">3</text>
<text x="193.8" y="177">2</text>
<text x="248.7" y="177">1</text>
</g>
</svg>
